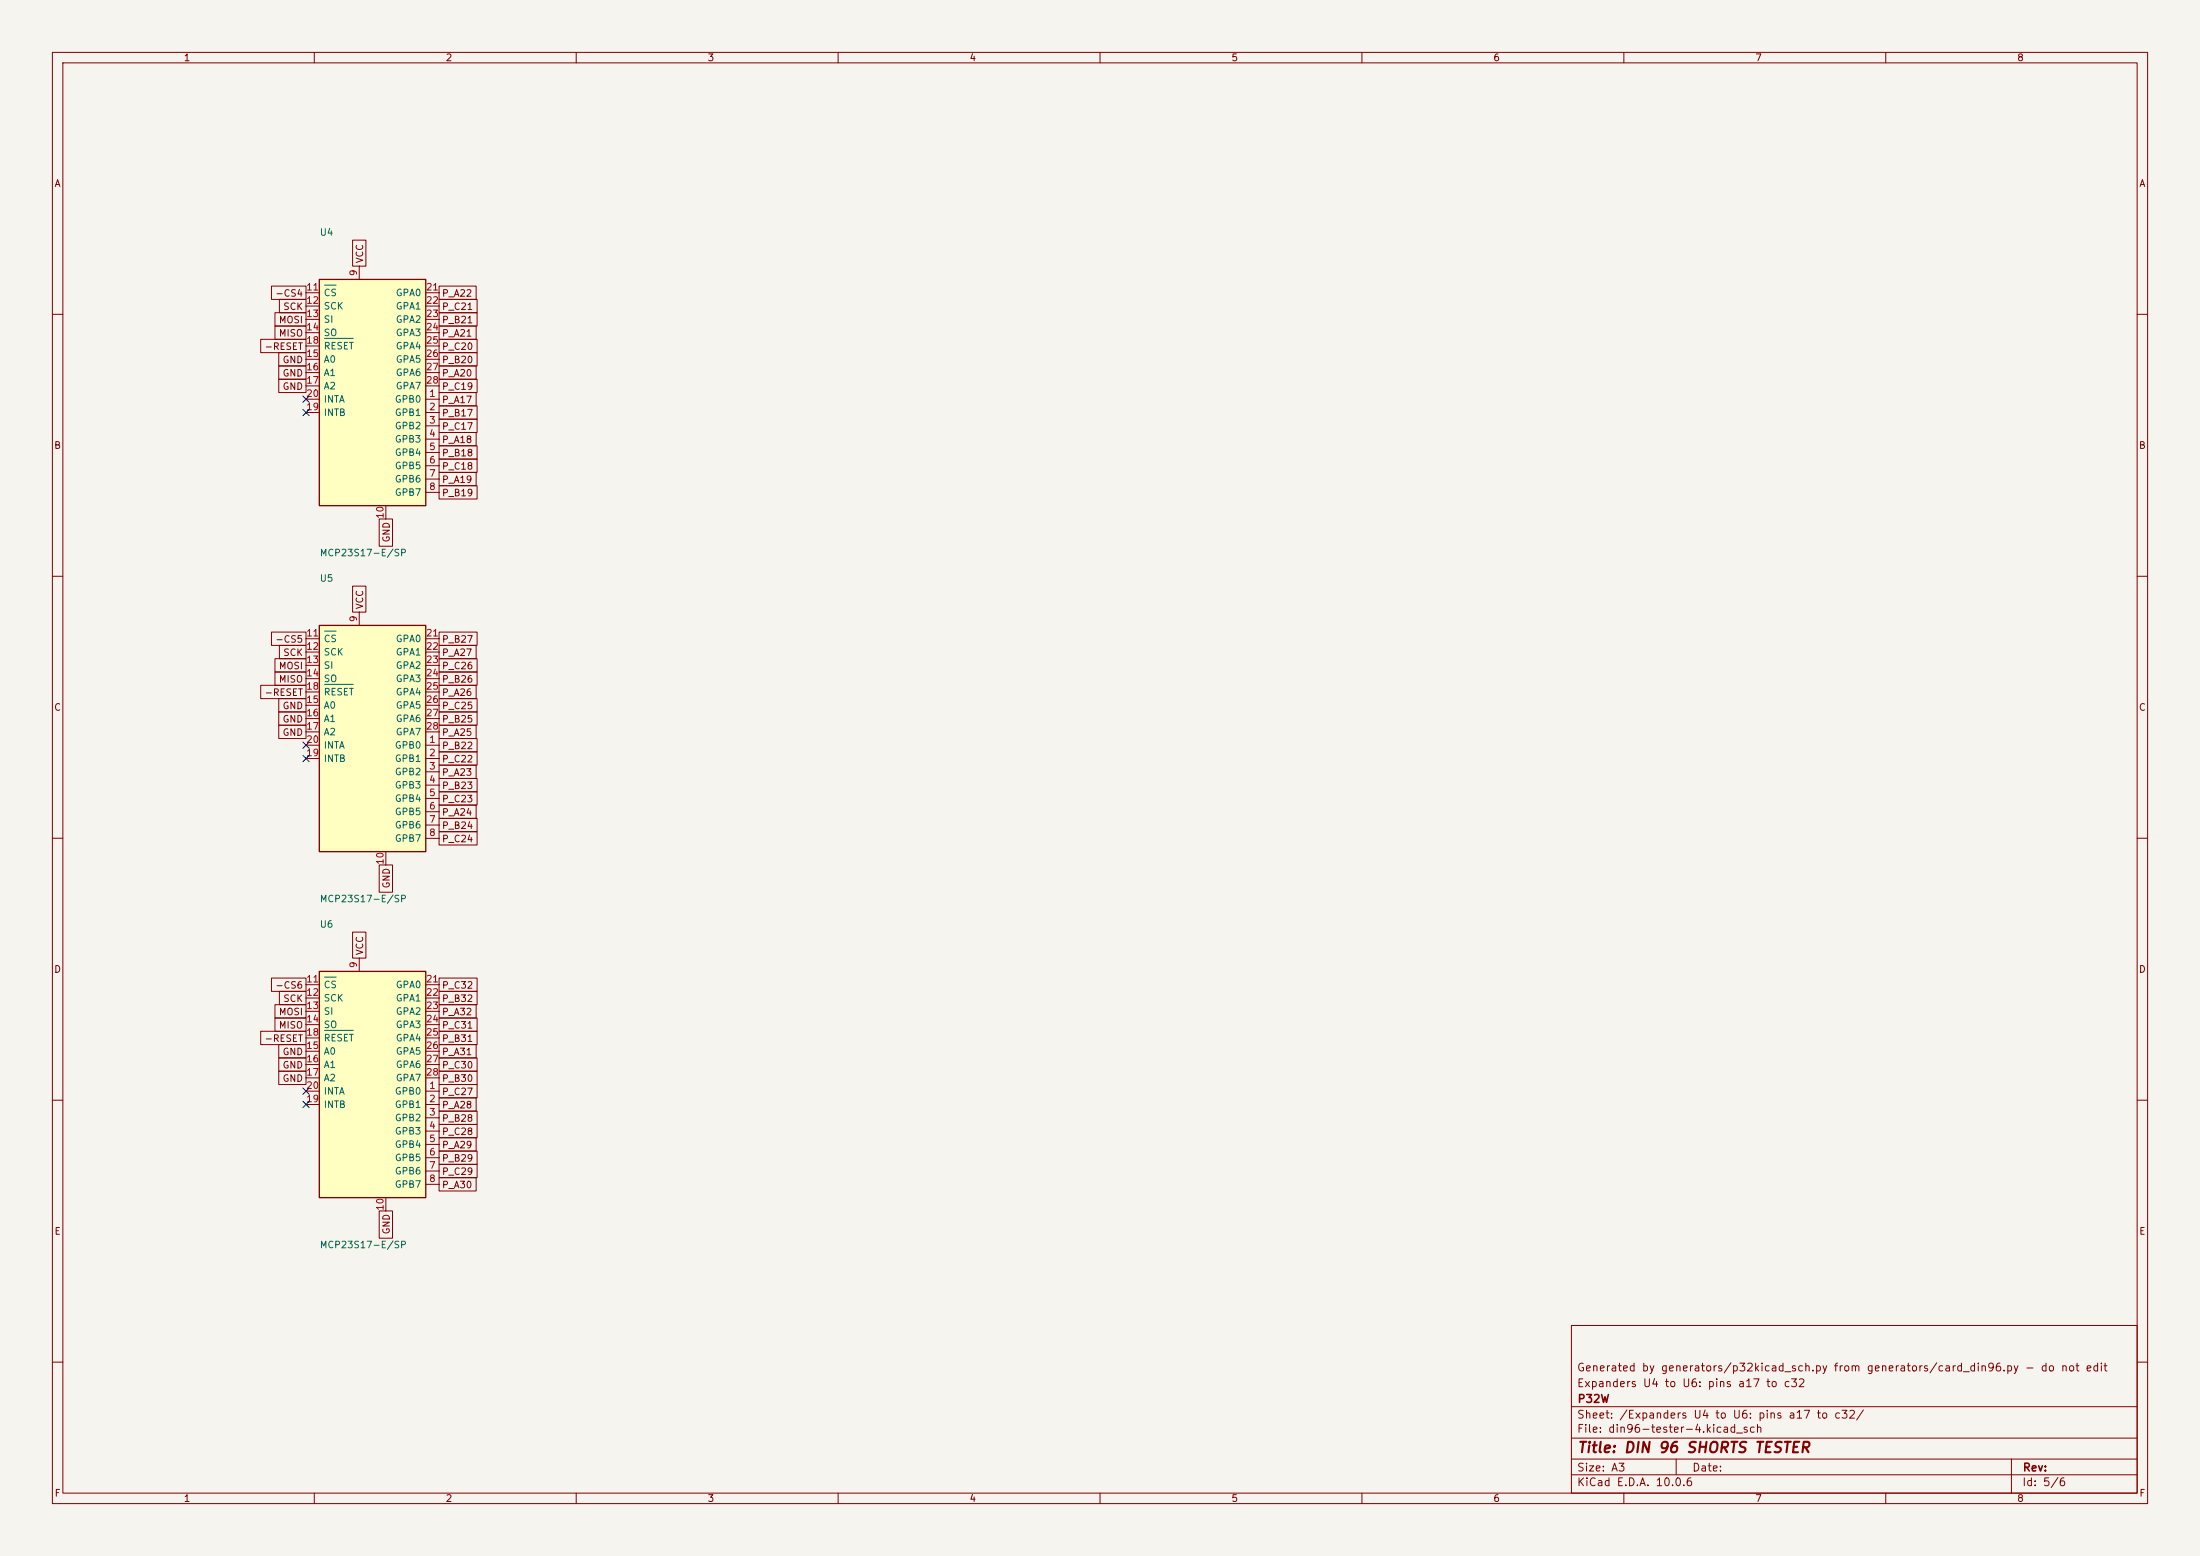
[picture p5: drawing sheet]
<svg xmlns="http://www.w3.org/2000/svg" width="420mm" height="297mm" viewBox="0 0 420 297" stroke-linecap="round" stroke-linejoin="round" font-family="sans-serif">
<path d="M0 0h420v297h-420z" fill="#f5f4ef" stroke="#f5f4ef" stroke-width=".19"/>
<g fill="none" stroke="#840000" stroke-width=".19">
<path d="M10 10h400v277h-400zM12 12h396v273h-396zM60 10v2M110 10v2M160 10v2M210 10v2M260 10v2M310 10v2M360 10v2M10 60h2M408 60h2M10 110h2"/>
<path d="M408 110h2M10 160h2M408 160h2M10 210h2M408 210h2M300 253h108v32h-108zM10 260h2M300 278.5h108M300 274.5h108M300 268.5h108M320 278.5v3M384 278.5v6.5"/>
<path d="M408 260h2M60 285v2M110 285v2M160 285v2M210 285v2M260 285v2M300 281.5h108M310 285v2M360 285v2"/>
</g>
<path d="M61 53.3h20.3v43.2h-20.3z" fill="#ffffc2"/>
<path d="M61 53.3h20.3v43.2h-20.3z" fill="none" stroke="#840000" stroke-width=".25"/>
<g fill="none" stroke="#840000" stroke-width=".19">
<path d="M58.4 55.9h2.6M58.4 58.4h2.6M68.6 50.8v2.5M81.3 55.9h2.5M81.3 58.4h2.5M58.4 76.2h2.6M58.4 78.7h2.6M58.4 61h2.6M58.4 63.5h2.6M58.4 68.6h2.6M58.4 71.1h2.6M58.4 73.7h2.6"/>
<path d="M58.4 66h2.6M81.3 76.2h2.5M81.3 78.7h2.5M81.3 61h2.5M81.3 63.5h2.5M81.3 68.6h2.5M81.3 71.1h2.5M81.3 73.7h2.5M81.3 66h2.5M73.7 96.5v2.6M81.3 81.3h2.5M81.3 83.8h2.5"/>
<path d="M81.3 86.4h2.5M81.3 88.9h2.5M81.3 91.4h2.5M81.3 94h2.5"/>
</g>
<path d="M61.9 54.4h2.3M61.9 64.6h5.5" fill="none" stroke="#006464" stroke-width=".19"/>
<path d="M61 185.4h20.3v43.2h-20.3z" fill="#ffffc2"/>
<path d="M61 185.4h20.3v43.2h-20.3z" fill="none" stroke="#840000" stroke-width=".25"/>
<g fill="none" stroke="#840000" stroke-width=".19">
<path d="M58.4 188h2.6M58.4 190.5h2.6M58.4 193h2.6M58.4 195.6h2.6M58.4 198.1h2.6M68.6 182.9v2.5M81.3 188h2.5M81.3 190.5h2.5M81.3 193h2.5M81.3 195.6h2.5M81.3 198.1h2.5M58.4 208.3h2.6"/>
<path d="M58.4 210.8h2.6M58.4 200.7h2.6M58.4 203.2h2.6M58.4 205.7h2.6M81.3 208.3h2.5M81.3 210.8h2.5M81.3 213.4h2.5M81.3 215.9h2.5M81.3 218.4h2.5M81.3 200.7h2.5M81.3 203.2h2.5M81.3 205.7h2.5"/>
<path d="M73.7 228.6v2.5M81.3 221h2.5M81.3 223.5h2.5M81.3 226.1h2.5"/>
</g>
<path d="M61.9 186.5h2.3M61.9 196.7h5.5" fill="none" stroke="#006464" stroke-width=".19"/>
<path d="M61 119.4h20.3v43.2h-20.3z" fill="#ffffc2"/>
<path d="M61 119.4h20.3v43.2h-20.3z" fill="none" stroke="#840000" stroke-width=".25"/>
<g fill="none" stroke="#840000" stroke-width=".19">
<path d="M51.8 54.6h6.6v2.6h-6.6zM52.5 59.7h5.9v2.5h-5.9zM53.3 57.1h5.1v2.6h-5.1zM67.3 45.8h2.6v5h-2.6zM83.8 54.6h7.1v2.6h-7.1zM83.8 57.1h7.3v2.6h-7.3zM83.8 59.7h7.3v2.5h-7.3zM49.8 64.8h8.6v2.5h-8.6zM52.5 62.2h5.9v2.6h-5.9zM53.2 72.4h5.2v2.5h-5.2zM53.2 69.8h5.2v2.6h-5.2zM53.2 67.3h5.2v2.6h-5.2z"/>
<path d="M83.8 62.2h7.1v2.6h-7.1zM83.8 64.8h7.3v2.5h-7.3zM83.8 67.3h7.3v2.6h-7.3zM83.8 69.8h7.1v2.6h-7.1zM83.8 72.4h7.3v2.5h-7.3zM83.8 74.9h7.1v2.6h-7.1zM83.8 77.5h7.3v2.5h-7.3zM72.4 99.1h2.5v5.2h-2.5zM83.8 80h7.3v2.6h-7.3zM83.8 82.5h7.1v2.6h-7.1zM83.8 85.1h7.3v2.5h-7.3zM83.8 87.6h7.3v2.6h-7.3z"/>
<path d="M83.8 90.2h7.1v2.5h-7.1zM83.8 92.7h7.3v2.6h-7.3zM67.3 111.9h2.6v4.9h-2.6zM68.6 116.8v2.6M49.8 130.8h8.6v2.6h-8.6zM51.8 120.6h6.6v2.6h-6.6zM52.5 125.7h5.9v2.6h-5.9zM52.5 128.3h5.9v2.5h-5.9zM53.2 133.3h5.2v2.6h-5.2zM53.2 135.9h5.2v2.5h-5.2zM53.2 138.4h5.2v2.6h-5.2zM53.3 123.2h5.1v2.5h-5.1z"/>
<path d="M58.4 121.9h2.6M58.4 124.5h2.6M58.4 127h2.6M58.4 129.5h2.6M58.4 134.6h2.6M58.4 137.2h2.6M58.4 139.7h2.6M58.4 132.1h2.6M81.3 121.9h2.5M81.3 124.5h2.5M81.3 127h2.5M81.3 129.5h2.5"/>
<path d="M81.3 134.6h2.5M81.3 137.2h2.5M81.3 139.7h2.5M81.3 132.1h2.5M83.8 120.6h7.3v2.6h-7.3zM83.8 123.2h7.1v2.5h-7.1zM83.8 125.7h7.3v2.6h-7.3zM83.8 128.3h7.3v2.5h-7.3zM83.8 130.8h7.1v2.6h-7.1zM83.8 133.3h7.3v2.6h-7.3zM83.8 135.9h7.3v2.5h-7.3zM83.8 138.4h7.1v2.6h-7.1z"/>
<path d="M58.4 142.2h2.6M58.4 144.8h2.6M81.3 142.2h2.5M81.3 144.8h2.5M81.3 147.3h2.5M81.3 149.9h2.5M81.3 152.4h2.5M81.3 154.9h2.5M81.3 157.5h2.5M83.8 141h7.3v2.5h-7.3zM83.8 143.5h7.3v2.6h-7.3zM83.8 146h7.1v2.6h-7.1z"/>
<path d="M83.8 148.6h7.3v2.5h-7.3zM83.8 151.1h7.3v2.6h-7.3zM83.8 153.7h7.1v2.5h-7.1zM83.8 156.2h7.3v2.6h-7.3zM83.8 158.7h7.3v2.6h-7.3zM67.3 177.9h2.6v5h-2.6zM72.4 165.1h2.5v5.2h-2.5zM73.7 162.6v2.5M81.3 160h2.5M49.8 196.8h8.6v2.6h-8.6zM51.8 186.7h6.6v2.5h-6.6zM52.5 194.3h5.9v2.6h-5.9z"/>
<path d="M52.5 191.8h5.9v2.5h-5.9zM53.2 199.4h5.2v2.5h-5.2zM53.3 189.2h5.1v2.6h-5.1zM83.8 186.7h7.3v2.5h-7.3zM83.8 189.2h7.3v2.6h-7.3zM83.8 191.8h7.1v2.5h-7.1zM83.8 194.3h7.3v2.6h-7.3zM83.8 196.8h7.3v2.6h-7.3zM83.8 199.4h7.1v2.5h-7.1zM53.2 201.9h5.2v2.6h-5.2zM53.2 204.5h5.2v2.5h-5.2zM83.8 201.9h7.3v2.6h-7.3z"/>
<path d="M83.8 204.5h7.3v2.5h-7.3zM83.8 207h7.3v2.6h-7.3zM83.8 209.5h7.1v2.6h-7.1zM83.8 212.1h7.3v2.5h-7.3zM83.8 214.6h7.3v2.6h-7.3zM83.8 217.2h7.1v2.5h-7.1zM83.8 219.7h7.3v2.6h-7.3zM72.4 231.1h2.5v5.2h-2.5zM83.8 222.2h7.3v2.6h-7.3zM83.8 224.8h7.1v2.5h-7.1z"/>
</g>
<path d="M61.9 120.5h2.3M61.9 130.6h5.5" fill="none" stroke="#006464" stroke-width=".19"/>
<path d="M57.8 78.1l1.2 1.2M57.8 75.6l1.2 1.2M59 78.1l-1.2 1.2M59 75.6l-1.2 1.2M57.8 144.2l1.2 1.2M57.8 141.6l1.2 1.2M59 144.2l-1.2 1.2M59 141.6l-1.2 1.2M57.8 210.2l1.2 1.2M57.8 207.7l1.2 1.2M59 210.2l-1.2 1.2M59 207.7l-1.2 1.2" fill="none" stroke="#000084" stroke-width=".19"/>
<text font-size="2" fill="#840000" x="301" y="277.8">Title: DIN 96 SHORTS TESTER</text>
<g font-size="1.5" fill="#840000">
<text x="300.9" y="262.1">Generated by generators/p32kicad_sch.py from generators/card_din96.py - do not edit</text>
<text x="300.9" y="265.1">Expanders U4 to U6: pins a17 to c32</text>
<text x="301" y="268.1">P32W</text>
<text x="300.9" y="273.8">File: din96-tester-4.kicad_sch</text>
<text x="300.9" y="271.1">Sheet: /Expanders U4 to U6: pins a17 to c32/</text>
<text x="300.9" y="281.2">Size: A3</text>
<text x="322.9" y="281.2">Date:</text>
<text x="386" y="281.2">Rev:</text>
<text x="300.9" y="284">KiCad E.D.A. 10.0.6</text>
<text x="385.9" y="284">Id: 5/6</text>
</g>
<g font-size="1.3" fill="#840000">
<text x="35" y="12">1</text>
<text x="85" y="12">2</text>
<text x="135" y="12">3</text>
<text x="185" y="12">4</text>
<text x="235" y="12">5</text>
<text x="285" y="12">6</text>
<text x="335" y="12">7</text>
<text x="385" y="12">8</text>
<text x="10.3" y="36">A</text>
<text x="408.3" y="36">A</text>
<text x="69.6" y="50.4" transform="rotate(-90 69.6 50.4)">VCC</text>
<text x="52.5" y="56.9">-CS4</text>
<text x="54" y="59.5">SCK</text>
<text x="84.3" y="56.9">P_A22</text>
<text x="84.3" y="59.5">P_C21</text>
<text x="53.1" y="62">MOSI</text>
<text x="53.1" y="64.6">MISO</text>
<text x="84.3" y="62">P_B21</text>
<text x="84.3" y="64.6">P_A21</text>
<text x="50.4" y="67.1">-RESET</text>
<text x="53.8" y="69.6">GND</text>
<text x="84.3" y="67.1">P_C20</text>
<text x="84.3" y="69.6">P_B20</text>
<text x="53.8" y="74.7">GND</text>
<text x="53.8" y="72.2">GND</text>
<text x="84.3" y="72.2">P_A20</text>
<text x="84.3" y="74.7">P_C19</text>
<text x="84.3" y="77.3">P_A17</text>
<text x="84.3" y="79.8">P_B17</text>
<text x="84.3" y="82.3">P_C17</text>
<text x="10.2" y="86">B</text>
<text x="84.3" y="84.9">P_A18</text>
<text x="84.3" y="87.4">P_B18</text>
<text x="84.3" y="90">P_C18</text>
<text x="408.2" y="86">B</text>
<text x="84.3" y="92.5">P_A19</text>
<text x="84.3" y="95">P_B19</text>
<text x="74.7" y="103.6" transform="rotate(-90 74.7 103.6)">GND</text>
<text x="69.6" y="116.4" transform="rotate(-90 69.6 116.4)">VCC</text>
<text x="52.5" y="123">-CS5</text>
<text x="54" y="125.5">SCK</text>
<text x="84.3" y="123">P_B27</text>
<text x="84.3" y="125.5">P_A27</text>
<text x="53.1" y="128.1">MOSI</text>
<text x="53.1" y="130.6">MISO</text>
<text x="84.3" y="128.1">P_C26</text>
<text x="84.3" y="130.6">P_B26</text>
<text x="10.2" y="136">C</text>
<text x="50.4" y="133.1">-RESET</text>
<text x="53.8" y="135.7">GND</text>
<text x="84.3" y="133.1">P_A26</text>
<text x="84.3" y="135.7">P_C25</text>
<text x="408.2" y="136">C</text>
<text x="53.8" y="138.2">GND</text>
<text x="53.8" y="140.8">GND</text>
<text x="84.3" y="138.2">P_B25</text>
<text x="84.3" y="140.8">P_A25</text>
<text x="84.3" y="143.3">P_B22</text>
<text x="84.3" y="145.8">P_C22</text>
<text x="84.3" y="148.4">P_A23</text>
<text x="84.3" y="150.9">P_B23</text>
<text x="84.3" y="153.5">P_C23</text>
<text x="84.3" y="156">P_A24</text>
<text x="84.3" y="158.5">P_B24</text>
<text x="84.3" y="161.1">P_C24</text>
<text x="74.7" y="169.7" transform="rotate(-90 74.7 169.7)">GND</text>
<text x="10.2" y="186">D</text>
<text x="69.6" y="182.4" transform="rotate(-90 69.6 182.4)">VCC</text>
<text x="408.2" y="186">D</text>
<text x="52.5" y="189">-CS6</text>
<text x="54" y="191.6">SCK</text>
<text x="84.3" y="189">P_C32</text>
<text x="84.3" y="191.6">P_B32</text>
<text x="53.1" y="196.6">MISO</text>
<text x="53.1" y="194.1">MOSI</text>
<text x="84.3" y="194.1">P_A32</text>
<text x="84.3" y="196.6">P_C31</text>
<text x="50.4" y="199.2">-RESET</text>
<text x="53.8" y="201.7">GND</text>
<text x="84.3" y="199.2">P_B31</text>
<text x="84.3" y="201.7">P_A31</text>
<text x="53.8" y="204.3">GND</text>
<text x="53.8" y="206.8">GND</text>
<text x="84.3" y="204.3">P_C30</text>
<text x="84.3" y="206.8">P_B30</text>
<text x="84.3" y="209.3">P_C27</text>
<text x="84.3" y="211.9">P_A28</text>
<text x="84.3" y="214.4">P_B28</text>
<text x="84.3" y="217">P_C28</text>
<text x="84.3" y="219.5">P_A29</text>
<text x="84.3" y="224.6">P_C29</text>
<text x="84.3" y="227.1">P_A30</text>
<text x="84.3" y="222">P_B29</text>
<text x="10.3" y="236">E</text>
<text x="74.7" y="235.7" transform="rotate(-90 74.7 235.7)">GND</text>
<text x="408.3" y="236">E</text>
<text x="10.3" y="286">F</text>
<text x="35" y="287">1</text>
<text x="85" y="287">2</text>
<text x="135" y="287">3</text>
<text x="185" y="287">4</text>
<text x="235" y="287">5</text>
<text x="285" y="287">6</text>
<text x="335" y="287">7</text>
<text x="385" y="287">8</text>
<text x="408.3" y="286">F</text>
</g>
<g font-size="1.3" fill="#006464">
<text x="60.9" y="45.3">U4</text>
<text x="61.7" y="56.8">CS</text>
<text x="61.7" y="59.4">SCK</text>
<text x="75.5" y="56.8">GPA0</text>
<text x="75.5" y="59.4">GPA1</text>
<text x="61.7" y="61.9">SI</text>
<text x="61.7" y="64.5">SO</text>
<text x="75.5" y="61.9">GPA2</text>
<text x="75.5" y="64.5">GPA3</text>
<text x="61.7" y="69.5">A0</text>
<text x="61.7" y="67">RESET</text>
<text x="75.5" y="67">GPA4</text>
<text x="75.5" y="69.5">GPA5</text>
<text x="61.7" y="72.1">A1</text>
<text x="61.7" y="74.6">A2</text>
<text x="61.7" y="77.2">INTA</text>
<text x="75.3" y="77.2">GPB0</text>
<text x="75.5" y="72.1">GPA6</text>
<text x="75.5" y="74.6">GPA7</text>
<text x="61.7" y="79.7">INTB</text>
<text x="75.3" y="79.7">GPB1</text>
<text x="75.3" y="82.2">GPB2</text>
<text x="75.3" y="84.8">GPB3</text>
<text x="75.3" y="87.3">GPB4</text>
<text x="75.3" y="89.9">GPB5</text>
<text x="75.3" y="92.4">GPB6</text>
<text x="75.3" y="94.9">GPB7</text>
<text x="60.9" y="106.5">MCP23S17-E/SP</text>
<text x="60.9" y="111.3">U5</text>
<text x="61.7" y="122.9">CS</text>
<text x="61.7" y="125.4">SCK</text>
<text x="75.5" y="122.9">GPA0</text>
<text x="75.5" y="125.4">GPA1</text>
<text x="61.7" y="128">SI</text>
<text x="61.7" y="130.5">SO</text>
<text x="75.5" y="128">GPA2</text>
<text x="75.5" y="130.5">GPA3</text>
<text x="61.7" y="135.6">A0</text>
<text x="61.7" y="133">RESET</text>
<text x="75.5" y="133">GPA4</text>
<text x="75.5" y="135.6">GPA5</text>
<text x="61.7" y="138.1">A1</text>
<text x="61.7" y="140.7">A2</text>
<text x="61.7" y="143.2">INTA</text>
<text x="75.3" y="143.2">GPB0</text>
<text x="75.5" y="138.1">GPA6</text>
<text x="75.5" y="140.7">GPA7</text>
<text x="61.7" y="145.7">INTB</text>
<text x="75.3" y="145.7">GPB1</text>
<text x="75.3" y="148.3">GPB2</text>
<text x="75.3" y="150.8">GPB3</text>
<text x="75.3" y="153.4">GPB4</text>
<text x="75.3" y="155.9">GPB5</text>
<text x="75.3" y="158.4">GPB6</text>
<text x="75.3" y="161">GPB7</text>
<text x="60.9" y="172.5">MCP23S17-E/SP</text>
<text x="60.9" y="177.4">U6</text>
<text x="61.7" y="188.9">CS</text>
<text x="61.7" y="191.5">SCK</text>
<text x="75.5" y="188.9">GPA0</text>
<text x="75.5" y="191.5">GPA1</text>
<text x="61.7" y="194">SI</text>
<text x="61.7" y="196.5">SO</text>
<text x="75.5" y="194">GPA2</text>
<text x="75.5" y="196.5">GPA3</text>
<text x="61.7" y="201.6">A0</text>
<text x="61.7" y="199.1">RESET</text>
<text x="75.5" y="199.1">GPA4</text>
<text x="75.5" y="201.6">GPA5</text>
<text x="61.7" y="204.2">A1</text>
<text x="61.7" y="206.7">A2</text>
<text x="61.7" y="209.2">INTA</text>
<text x="75.3" y="209.2">GPB0</text>
<text x="75.5" y="204.2">GPA6</text>
<text x="75.5" y="206.7">GPA7</text>
<text x="61.7" y="211.8">INTB</text>
<text x="75.3" y="211.8">GPB1</text>
<text x="75.3" y="214.3">GPB2</text>
<text x="75.3" y="216.9">GPB3</text>
<text x="75.3" y="219.4">GPB4</text>
<text x="75.3" y="221.9">GPB5</text>
<text x="75.3" y="224.5">GPB6</text>
<text x="75.3" y="227">GPB7</text>
<text x="60.9" y="238.6">MCP23S17-E/SP</text>
</g>
<g font-size="1.3" fill="#a90000">
<text x="68.4" y="52.8" transform="rotate(-90 68.4 52.8)">9</text>
<text x="58.4" y="55.7">11</text>
<text x="58.4" y="58.3">12</text>
<text x="81.2" y="55.7">21</text>
<text x="81.2" y="58.3">22</text>
<text x="58.4" y="60.8">13</text>
<text x="58.4" y="63.4">14</text>
<text x="58.4" y="65.9">18</text>
<text x="81.2" y="60.8">23</text>
<text x="81.2" y="63.4">24</text>
<text x="81.2" y="65.9">25</text>
<text x="58.4" y="68.4">15</text>
<text x="58.4" y="71">16</text>
<text x="81.2" y="68.4">26</text>
<text x="81.2" y="71">27</text>
<text x="58.4" y="73.5">17</text>
<text x="58.4" y="76.1">20</text>
<text x="81.2" y="73.5">28</text>
<text x="81.8" y="76.1">1</text>
<text x="58.4" y="78.6">19</text>
<text x="81.8" y="78.6">2</text>
<text x="81.8" y="81.1">3</text>
<text x="81.8" y="83.7">4</text>
<text x="81.8" y="86.2">5</text>
<text x="81.8" y="88.8">6</text>
<text x="81.8" y="91.3">7</text>
<text x="81.8" y="93.8">8</text>
<text x="73.5" y="99.1" transform="rotate(-90 73.5 99.1)">10</text>
<text x="68.4" y="118.8" transform="rotate(-90 68.4 118.8)">9</text>
<text x="58.4" y="121.8">11</text>
<text x="58.4" y="124.3">12</text>
<text x="81.2" y="121.8">21</text>
<text x="81.2" y="124.3">22</text>
<text x="58.4" y="126.9">13</text>
<text x="58.4" y="129.4">14</text>
<text x="58.4" y="131.9">18</text>
<text x="81.2" y="126.9">23</text>
<text x="81.2" y="129.4">24</text>
<text x="81.2" y="131.9">25</text>
<text x="58.4" y="134.5">15</text>
<text x="58.4" y="137">16</text>
<text x="81.2" y="134.5">26</text>
<text x="81.2" y="137">27</text>
<text x="58.4" y="139.6">17</text>
<text x="58.4" y="142.1">20</text>
<text x="81.2" y="139.6">28</text>
<text x="81.8" y="142.1">1</text>
<text x="58.4" y="144.6">19</text>
<text x="81.8" y="144.6">2</text>
<text x="81.8" y="147.2">3</text>
<text x="81.8" y="149.7">4</text>
<text x="81.8" y="152.3">5</text>
<text x="81.8" y="154.8">6</text>
<text x="81.8" y="157.3">7</text>
<text x="81.8" y="159.9">8</text>
<text x="73.5" y="165.2" transform="rotate(-90 73.5 165.2)">10</text>
<text x="68.4" y="184.9" transform="rotate(-90 68.4 184.9)">9</text>
<text x="58.4" y="187.8">11</text>
<text x="58.4" y="190.4">12</text>
<text x="81.2" y="187.8">21</text>
<text x="81.2" y="190.4">22</text>
<text x="58.4" y="192.9">13</text>
<text x="58.4" y="195.4">14</text>
<text x="58.4" y="198">18</text>
<text x="81.2" y="192.9">23</text>
<text x="81.2" y="195.4">24</text>
<text x="81.2" y="198">25</text>
<text x="58.4" y="200.5">15</text>
<text x="58.4" y="203.1">16</text>
<text x="81.2" y="200.5">26</text>
<text x="81.2" y="203.1">27</text>
<text x="58.4" y="205.6">17</text>
<text x="58.4" y="208.1">20</text>
<text x="81.2" y="205.6">28</text>
<text x="81.8" y="208.1">1</text>
<text x="58.4" y="210.7">19</text>
<text x="81.8" y="210.7">2</text>
<text x="81.8" y="213.2">3</text>
<text x="81.8" y="215.8">4</text>
<text x="81.8" y="218.3">5</text>
<text x="81.8" y="220.8">6</text>
<text x="81.8" y="223.4">7</text>
<text x="81.8" y="225.9">8</text>
<text x="73.5" y="231.2" transform="rotate(-90 73.5 231.2)">10</text>
</g>
</svg>
